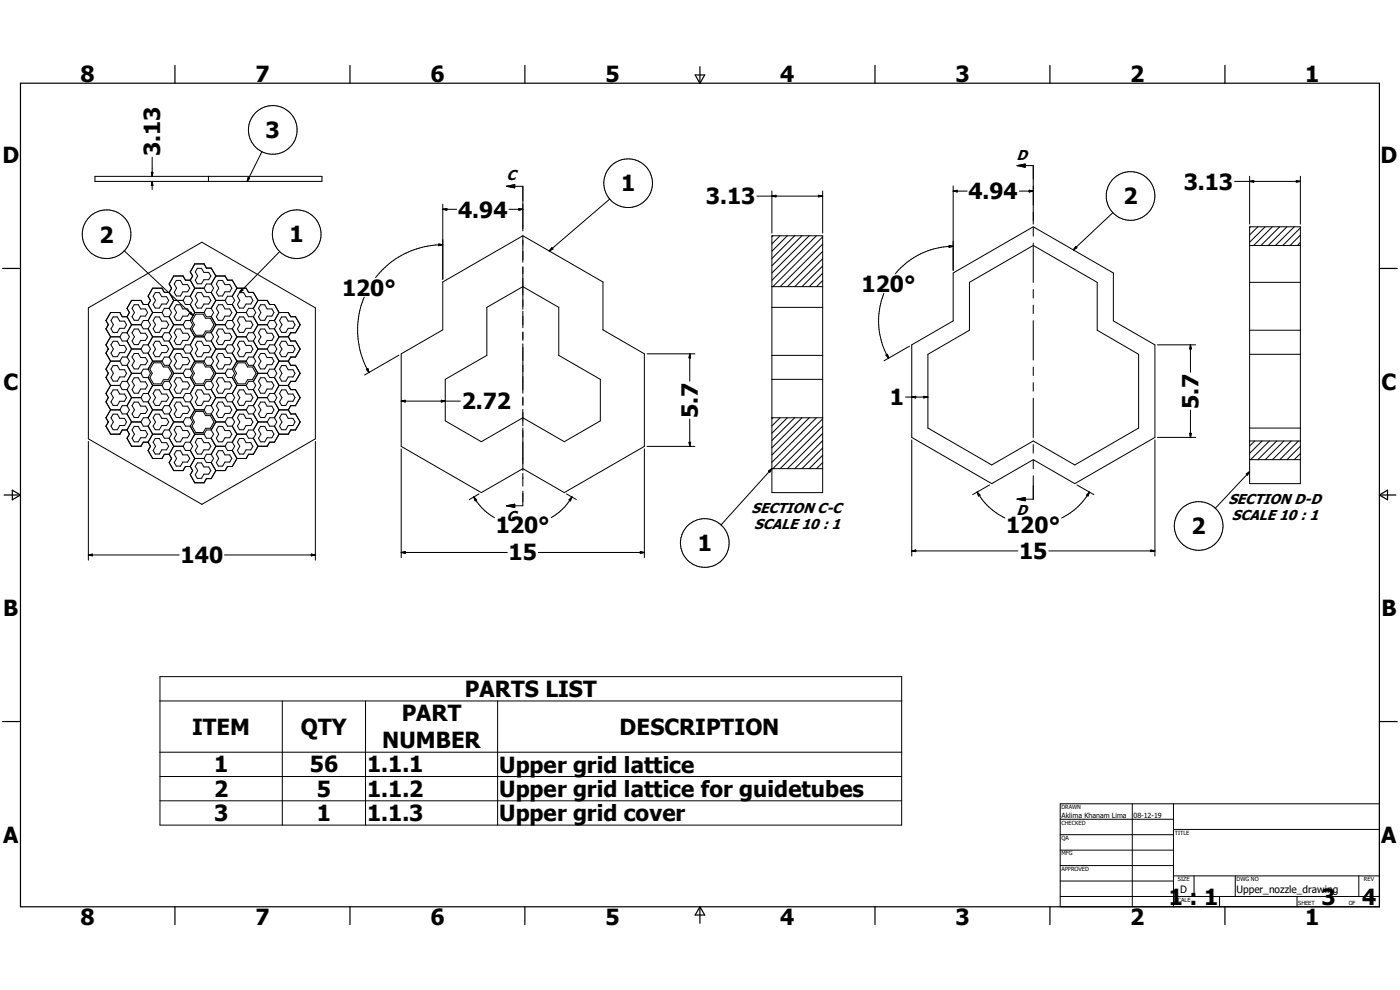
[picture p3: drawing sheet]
<svg xmlns="http://www.w3.org/2000/svg" width="297mm" height="210mm" viewBox="0 0 297 210" stroke-linecap="round" stroke-linejoin="round" font-family="sans-serif">
<g fill="none" stroke="#000" stroke-width=".21">
<path d="M20.1 37.4h48.2v1.1h-48.2zM32.1 36.6h.3l-.1 .8zM32.3 33.4v4M32.3 38.5v1.7M32.3 38.5l.1 .8h-.3zM44.2 37.4v1.1M52.7 37.6l.3 .2-.6 .7zM55.6 32.2l-3.2 6.3M107.5 39.5h3.4v9.5M107.5 39.5l1.7-.3v.7zM202.2 39.4v18M215.8 35.1h3.4v12.5"/>
<path d="M215.8 35.1l1.7-.3v.7zM261.9 38.5h14M265.1 37.4v10.2M265.1 38.5l.9-.2v.3zM275 38.3l.9 .2-.9 .1zM275.9 37.4v10.2M26.4 53.2l14.6 13.7M37.4 59.5h.9l.5 .9h1l.5 .7-.5 .8h-1l-.5 .9h-.9l-.4-.8 .5-.9-.5-.8zM40.4 59.4h-1.1l-.5-.9h-1.9l-1 1.8 .5 .8-.5 .9M40.4 59.4l.9 1.7M41.9 56.9h.8l.6 .9h1l.4 .7-.4 .8h-1l-.6 .9h-.8l-.5-.8 .5-.9-.5-.8zM45.8 58.5h2l.5 .9h1l1 1.7"/>
<path d="M45.8 58.5l-1-1.6h-1l-.5-.9h-2l-.9 1.7 .5 .8-.5 .9M45.8 58.5l-1 1.8M46.3 59.5h.9l.5 .9h1l.5 .7-.5 .8h-1l-.5 .9h-.9l-.4-.8 .5-.9-.5-.8zM59.3 53.4l-8.5 8.7M93.1 51.8l.8 .1-.8 .2zM93.9 59.8l17-9.8 17 9.8v10.2l8.8 5.1v19.6l-17 9.8-8.8-5.1-8.8 5.1-17-9.8v-19.6l8.8-5.1zM93.9 43.3v16M93.9 51.9a18 18 0 0 0-14.2 7M93.9 44.4h3M93.9 44.4l.9-.2v.4zM108 44.4h2.9M110.1 44.2l.8 .2-.8 .2z"/>
<path d="M110.9 50v5.6M110.9 56.6v9M117.1 52.6l.2 .2-.8 .4zM129.4 42.2l-12.9 11M160.6 41.6h13.9M163.8 50h10.7v54.5h-10.7zM163.8 40.5v9M163.8 41.6l.8-.2v.4zM164 50l-.2 .2M165.5 50l-1.7 1.7M167 50l-3.2 3.3M168.6 50l-4.8 4.8"/>
<path d="M170.1 50l-6.3 6.4M171.7 50l-7.9 7.9M173.2 50l-9.4 9.5M173.7 41.4l.8 .2-.8 .2zM174.5 59.5l-1.3 1.3M174.5 58l-2.8 2.8M174.5 56.4l-4.4 4.4M174.5 54.9l-5.9 5.9M174.5 53.3l-7.4 7.5M174.5 51.8l-9 9M174.5 50.2l-10.5 10.6M174.5 40.5v9"/>
<path d="M201.4 52.1l.8 .1-.8 .3zM202.2 57.9l17-9.8 17 9.8v10.2l8.8 5.1v19.6l-17 9.8-8.8-5.1-8.8 5.1-17-9.8v-19.6l8.8-5.1zM202.2 52.2a16.1 16.1 0 0 0-9.8 3.5l-2.5 2.4M202.2 40.5h3M202.2 40.5l.9-.1v.3zM205.7 59.9l13.5-7.8 13.6 7.8v10.2l8.8 5.1v15.6l-13.6 7.8-8.8-5-8.8 5-13.5-7.8v-15.6l8.8-5.1zM216.2 40.5h3M218.3 40.4l.9 .1-.9 .2zM219.2 48.3v1.8M219.2 51.6v8.3M228.2 52.3l.3 .3-.8 .4zM236.1 45.1l-8.4 7.9"/>
<path d="M265.1 48.1h10.8v54.5h-10.8zM265.1 52.1h10.8M265.1 59.9h10.8M265.3 48.1l-.2 .2M266.9 48.1l-1.8 1.7M268.4 48.1l-3.3 3.3M269.9 48.1l-3.9 4M271.5 48.1l-4 4M273 48.1l-3.9 4M274.6 48.1l-4 4M275.9 51.4l-.7 .7M275.9 49.9l-2.2 2.2"/>
<path d="M275.9 48.3l-3.8 3.8M18.7 65.3l24.1-13.9 24.1 13.9v27.8l-24.1 13.9-24.1-13.9zM23.5 76.6l-1 1.7 .5 .9-.5 .9 1 1.7M23.5 76.6h1.9M23.5 71.5l-1 1.7 .5 .8-.5 .9 1 1.7M23.5 71.5h1.9M24 77.5h.9l.5 .9h1l.4 .8-.4 .8h-1l-.5 .9h-.9l-.5-.8 .6-.9-.6-.9zM24 72.4h.9l.5 .9h1l.4 .7-.4 .8h-1l-.5 .9h-.9l-.5-.8 .6-.9-.6-.8zM24 67.2h.9l.5 .9h1l.4 .8-.4 .7h-1l-.5 .9h-.9l-.5-.7 .6-.9-.6-.9zM25.4 76.6l.5 .9h1.1M25.4 71.5l.5 .8h1.1M27 77.5l.9 1.7"/>
<path d="M27 75.7h-1.1l-.5 .9M27 72.3l.9 1.7M27 70.6h-1.1l-.5 .9M27 67.2h-1.1l-.5-.9h-1.9l-1 1.7 .5 .9-.5 .9 1 1.7M27 67.2l.9 1.7M27 75.7l.5 .9-.5 .9M27 70.6l.5 .9-.5 .8M27.9 79.2l-.9 1.7M27.9 74l-.9 1.7M27.9 68.9l-.9 1.7M27.9 79.2h2M27.9 74h2"/>
<path d="M27.9 68.9h2M28.5 75h.8l.5 .8h1.1l.4 .8-.4 .8h-1.1l-.5 .9h-.8l-.5-.8 .5-.9-.5-.9zM28.5 69.8h.8l.5 .9h1.1l.4 .8-.4 .7h-1.1l-.5 .9h-.8l-.5-.8 .5-.8-.5-.9zM28.5 64.6h.8l.5 .9h1.1l.4 .8-.4 .8h-1.1l-.5 .8h-.8l-.5-.7 .5-.9-.5-.9zM29.9 79.2l.5 .9h1M29.9 74l.5 .9h1M29.9 68.9l.5 .9h1M31.4 78.3h-1l-.5 .9M31.4 74.9l1 1.7M31.4 73.2h-1l-.5 .8M31.4 69.8l1 1.7M31.4 68h-1l-.5 .9"/>
<path d="M31.4 64.6h-1l-.5-.9h-2l-.9 1.7 .5 .9-.5 .9M31.4 64.6l1 1.7M31.4 73.2l.5 .8-.5 .9M31.4 68l.5 .9-.5 .9M31.4 78.3l.5 .9-.5 .9M32.4 76.6h2M32.4 71.5h2M32.4 66.3h2M32.4 76.6l-1 1.7M32.4 71.5l-1 1.7M32.4 66.3l-1 1.7M32.6 77h1.6l.5 .9h1l.8 1.3-.8 1.3h-1l-.5 .9h-1.6l-.8-1.3 .5-.9-.5-.9z"/>
<path d="M32.9 72.4h.9l.5 .9h1l.5 .7-.5 .8h-1l-.5 .9h-.9l-.4-.8 .5-.9-.5-.8zM32.9 67.2h.9l.5 .9h1l.5 .8-.5 .7h-1l-.5 .9h-.9l-.4-.7 .5-.9-.5-.9zM32.9 62.1h.9l.5 .8h1l.5 .8-.5 .8h-1l-.5 .9h-.9l-.4-.8 .5-.9-.5-.9zM34.4 76.6l.5 .9h1M34.4 71.5l.5 .8h1M34.4 66.3l.5 .9h1M35.9 65.4h-1l-.5 .9M35.9 75.7h-1l-.5 .9M35.9 70.6h-1l-.5 .9M35.9 72.3l1 1.7M35.9 67.2l1 1.7M35.9 62h-1l-.5-.9h-2l-1 1.7 .5 .9-.5 .9"/>
<path d="M35.9 62l1 1.7M35.9 77.5l1 1.7M35.9 75.7l.5 .9-.5 .9M35.9 70.6l.5 .9-.5 .8M35.9 65.4l.5 .9-.5 .9M36.9 79.2h1.9M36.9 74h1.9M36.9 68.9h1.9M36.9 63.7h1.9M36.9 74l-1 1.7M36.9 68.9l-1 1.7M36.9 63.7l-1 1.7"/>
<path d="M36.9 79.2l-1 1.7M37.4 75h.9l.5 .8h1l.5 .8-.5 .8h-1l-.5 .9h-.9l-.4-.8 .5-.9-.5-.9zM37.4 69.8h.9l.5 .9h1l.5 .8-.5 .7h-1l-.5 .9h-.9l-.4-.8 .5-.8-.5-.9zM37.4 64.6h.9l.5 .9h1l.5 .8-.5 .8h-1l-.5 .8h-.9l-.4-.7 .5-.9-.5-.9zM38.8 79.2l.5 .9h1.1M38.8 74l.5 .9h1.1M38.8 68.9l.5 .9h1.1M38.8 63.7l.5 .9h1.1M40.4 68l.5 .9-.5 .9M40.4 78.3h-1.1l-.5 .9M40.4 73.2h-1.1l-.5 .8M40.4 68h-1.1l-.5 .9"/>
<path d="M40.4 74.9l.9 1.7M40.4 69.8l.9 1.7M40.4 64.6l.9 1.7M40.4 62.8h-1.1l-.5 .9M40.4 73.2l.5 .8-.5 .9M40.4 62.8l.5 .9-.5 .9M40.4 78.3l.5 .9-.5 .9M40.5 66.2l.5 .7-.8-.4zM41.3 76.6h2M41.3 71.5h2M41.3 66.3h2M41.3 61.1h2"/>
<path d="M41.3 76.6l-.9 1.7M41.3 71.5l-.9 1.7M41.3 66.3l-.9 1.7M41.3 61.1l-.9 1.7M41.5 66.7h1.6l.5 .8h1l.8 1.4-.8 1.3h-1l-.5 .9h-1.6l-.8-1.3 .6-.9-.6-.9zM41.5 77h1.6l.5 .9h1l.8 1.3-.8 1.3h-1l-.5 .9h-1.6l-.8-1.3 .6-.9-.6-.9zM41.9 72.4h.8l.6 .9h1l.4 .7-.4 .8h-1l-.6 .9h-.8l-.5-.8 .5-.9-.5-.8zM41.9 62.1h.8l.6 .8h1l.4 .8-.4 .8h-1l-.6 .9h-.8l-.5-.8 .5-.9-.5-.9zM43.3 76.6l.5 .9h1M43.3 71.5l.5 .8h1M43.3 66.3l.5 .9h1M43.3 61.1l.5 .9h1"/>
<path d="M44.8 75.7h-1l-.5 .9M44.8 70.6h-1l-.5 .9M44.8 65.4h-1l-.5 .9M44.8 60.3h-1l-.5 .8M44.8 72.3l1 1.7M44.8 62l1 1.7M44.8 77.5l1 1.7M44.8 75.7l.5 .9-.5 .9M44.8 67.2l1 1.7M44.8 70.6l.5 .9-.5 .8M44.8 65.4l.5 .9-.5 .9M44.8 60.3l.5 .8-.5 .9"/>
<path d="M45.8 79.2h2M45.8 74h2M45.8 68.9h2M45.8 63.7h2M45.8 74l-1 1.7M45.8 63.7l-1 1.7M45.8 79.2l-1 1.7M45.8 68.9l-1 1.7M46.3 75h.9l.5 .8h1l.5 .8-.5 .8h-1l-.5 .9h-.9l-.4-.8 .5-.9-.5-.9zM46.3 69.8h.9l.5 .9h1l.5 .8-.5 .7h-1l-.5 .9h-.9l-.4-.8 .5-.8-.5-.9zM46.3 64.6h.9l.5 .9h1l.5 .8-.5 .8h-1l-.5 .8h-.9l-.4-.7 .5-.9-.5-.9zM47.8 79.2l.5 .9h1"/>
<path d="M47.8 74l.5 .9h1M47.8 68.9l.5 .9h1M47.8 63.7l.5 .9h1M49.3 78.3h-1l-.5 .9M49.3 73.2h-1l-.5 .8M49.3 68h-1l-.5 .9M49.3 68l.5 .9-.5 .9M49.3 62.8h-1l-.5 .9M49.3 69.8l1 1.7M49.3 78.3l.5 .9-.5 .9M49.3 74.9l1 1.7M49.3 73.2l.5 .8-.5 .9"/>
<path d="M49.3 64.6l1 1.7M49.3 62.8l.5 .9-.5 .9M50.3 76.6h1.9M50.3 71.5h1.9M50.3 66.3h1.9M50.3 61.1h1.9l.5 .9h1l1 1.7M50.3 76.6l-1 1.7M50.3 71.5l-1 1.7M50.3 66.3l-1 1.7M50.3 61.1l-1 1.7M50.5 77h1.5l.5 .9h1l.8 1.3-.8 1.3h-1l-.5 .9h-1.5l-.8-1.3 .5-.9-.5-.9zM50.8 72.4h.9l.5 .9h1l.4 .7-.4 .8h-1l-.5 .9h-.9l-.4-.8 .5-.9-.5-.8z"/>
<path d="M50.8 67.2h.9l.5 .9h1l.4 .8-.4 .7h-1l-.5 .9h-.9l-.4-.7 .5-.9-.5-.9zM50.8 62.1h.9l.5 .8h1l.4 .8-.4 .8h-1l-.5 .9h-.9l-.4-.8 .5-.9-.5-.9zM51.3 61.3l.2 .3-.7 .5zM52.2 76.6l.5 .9h1M52.2 71.5l.5 .8h1M52.2 66.3l.5 .9h1M53.7 75.7h-1l-.5 .9M53.7 70.6h-1l-.5 .9M53.7 65.4h-1l-.5 .9M53.7 75.7l.6 .9-.6 .9M53.7 72.3l1 1.7M53.7 67.2l1 1.7"/>
<path d="M53.7 77.5l1 1.7M53.7 70.6l.6 .9-.6 .8M53.7 65.4l.6 .9-.6 .9M54.7 79.2h2M54.7 74h2M54.7 68.9h2M54.7 63.7h2l.5 .9h1l1 1.7M54.7 79.2l-1 1.7M54.7 74l-1 1.7M54.7 68.9l-1 1.7M54.7 63.7l-1 1.7M55.3 75h.9l.5 .8h1l.4 .8-.4 .8h-1l-.5 .9h-.9l-.5-.8 .5-.9-.5-.9z"/>
<path d="M55.3 69.8h.9l.5 .9h1l.4 .8-.4 .7h-1l-.5 .9h-.9l-.5-.8 .5-.8-.5-.9zM55.3 64.6h.9l.5 .9h1l.4 .8-.4 .8h-1l-.5 .8h-.9l-.5-.7 .5-.9-.5-.9zM56.7 79.2l.5 .9h1M56.7 74l.5 .9h1M56.7 68.9l.5 .9h1M58.2 78.3h-1l-.5 .9M58.2 73.2h-1l-.5 .8M58.2 68h-1l-.5 .9M58.2 74.9l1 1.7M58.2 69.8l1 1.7M58.2 73.2l.5 .8-.5 .9M58.2 78.3l.5 .9-.5 .9"/>
<path d="M58.2 68l.5 .9-.5 .9M59.2 76.6h2M59.2 71.5h2M59.2 66.3h2l.5 .9h1l1 1.7-1 1.7h-1l-.5 .9M59.2 66.3l-1 1.7M59.2 76.6l-1 1.7M59.2 71.5l-1 1.7M59.7 77.5h.9l.5 .9h1.1l.4 .8-.4 .8h-1.1l-.5 .9h-.9l-.4-.8 .5-.9-.5-.9zM59.7 72.4h.9l.5 .9h1.1l.4 .7-.4 .8h-1.1l-.5 .9h-.9l-.4-.8 .5-.9-.5-.8zM59.7 67.2h.9l.5 .9h1.1l.4 .8-.4 .7h-1.1l-.5 .9h-.9l-.4-.7 .5-.9-.5-.9zM61.2 76.6l.5 .9h1l1 1.7-1 1.7h-1l-.5 .9M61.2 71.5l.5 .8h1l1 1.7-1 1.7h-1l-.5 .9"/>
<path d="M77.3 63a18.1 18.1 0 0 0 1 16M77.7 78.3l.3-.1 .3 .8zM84.6 75.3l-7.3 4.3M103.3 65.2l7.6-4.4 7.6 4.4v10.2l8.9 5.1v8.8l-7.7 4.4-8.8-5.1-8.8 5.1-7.6-4.4v-8.8l8.8-5.1zM110.9 66v3.5M110.9 70.4v1.8M110.9 73v10.4M137.3 75.1h10.1M146.3 75.1v5.8M146.3 75.1l.2 .8h-.3zM163.8 60.8h10.7M163.8 75.4h10.7"/>
<path d="M163.8 65.2h10.7M187.5 62.2a15.8 15.8 0 0 0 1 13.8M188 75.3l.3-.1 .2 .8zM192.9 73.4l-5.3 3.1M219.2 61.4v1.8M219.2 64.7v1.8M219.2 68v8.4M219.2 77.9v1.8M245.5 73.2h8.2M252.6 73.2l.1 .8h-.3zM252.6 73.2v5.7M265.1 75.2h10.8"/>
<path d="M265.1 70.1h10.8M18.7 93.7v25.1M23.5 86.9l-1 1.7 .5 .9-.5 .9 1 1.7h1.9l.5-.9h1.1M23.5 86.9h1.9M23.5 81.8l-1 1.7 .5 .9-.5 .8 1 1.7M23.5 81.8h1.9M24 87.9h.9l.5 .9h1l.4 .7-.4 .8h-1l-.5 .9h-.9l-.5-.8 .6-.9-.6-.9zM24 82.7h.9l.5 .9h1l.4 .8-.4 .7h-1l-.5 .9h-.9l-.5-.8 .6-.8-.6-.9zM25.4 86.9l.5 .9h1.1M25.4 81.8l.5 .9h1.1M27 87.8l.9 1.7M27 86.1h-1.1l-.5 .8"/>
<path d="M27 82.7l.9 1.7M27 80.9h-1.1l-.5 .9M27 91.2l.5 .9-.5 .9 .9 1.7h2l.5-.9h1M27 86.1l.5 .8-.5 .9M27 80.9l.5 .9-.5 .9M27.9 89.5l-.9 1.7M27.9 84.4l-.9 1.7M27.9 89.5h2M27.9 84.4h2M28.5 80.1h.8l.5 .9h1.1l.4 .8-.4 .7h-1.1l-.5 .9h-.8l-.5-.7 .5-.9-.5-.9zM28.5 90.5h.8l.5 .8h1.1l.4 .8-.4 .8h-1.1l-.5 .8h-.8l-.5-.7 .5-.9-.5-.9zM28.5 85.3h.8l.5 .9h1.1l.4 .7-.4 .8h-1.1l-.5 .9h-.8l-.5-.8 .5-.9-.5-.8z"/>
<path d="M29.9 89.5l.5 .9h1M29.9 84.4l.5 .8h1M31.4 90.4l1 1.7M31.4 88.6h-1l-.5 .9M31.4 85.2l1 1.7M31.4 83.5h-1l-.5 .9M31.4 80.1l1 1.7M31.4 93.8l.5 .9-.5 .9 1 1.7h2l.5-.9h1M31.4 88.6l.5 .9-.5 .9M31.4 83.5l.5 .9-.5 .8M32.4 92.1h2M32.4 86.9h2"/>
<path d="M32.4 81.8h2M32.4 92.1l-1 1.7M32.4 86.9l-1 1.7M32.4 81.8l-1 1.7M32.9 87.9h.9l.5 .9h1l.5 .7-.5 .8h-1l-.5 .9h-.9l-.4-.8 .5-.9-.5-.9zM32.9 82.7h.9l.5 .9h1l.5 .8-.5 .7h-1l-.5 .9h-.9l-.4-.8 .5-.8-.5-.9zM32.9 93h.9l.5 .9h1l.5 .8-.5 .7h-1l-.5 .9h-.9l-.4-.7 .5-.9-.5-.9zM34.4 86.9l.5 .9h1M34.4 81.8l.5 .9h1M34.4 92.1l.5 .9h1M35.9 91.2h-1l-.5 .9M35.9 86.1h-1l-.5 .8"/>
<path d="M35.9 80.9h-1l-.5 .9M35.9 93l1 1.7M35.9 87.8l1 1.7M35.9 82.7l1 1.7M35.9 96.4l.5 .9-.5 .8 1 1.7h1.9l.5-.8h1.1M35.9 91.2l.5 .9-.5 .9M35.9 86.1l.5 .8-.5 .9M35.9 80.9l.5 .9-.5 .9M36.9 94.7h1.9M36.9 89.5h1.9M36.9 84.4h1.9M36.9 94.7l-1 1.7"/>
<path d="M36.9 89.5l-1 1.7M36.9 84.4l-1 1.7M37.4 90.5h.9l.5 .8h1l.5 .8-.5 .8h-1l-.5 .8h-.9l-.4-.7 .5-.9-.5-.9zM37.4 85.3h.9l.5 .9h1l.5 .7-.5 .8h-1l-.5 .9h-.9l-.4-.8 .5-.9-.5-.8zM37.4 80.1h.9l.5 .9h1l.5 .8-.5 .7h-1l-.5 .9h-.9l-.4-.7 .5-.9-.5-.9zM37.4 95.6h.9l.5 .9h1l.5 .8-.5 .7h-1l-.5 .9h-.9l-.4-.8 .5-.8-.5-.9zM38.8 89.5l.5 .9h1.1M38.8 84.4l.5 .8h1.1M38.8 94.7l.5 .9h1.1M40.4 93.8h-1.1l-.5 .9M40.4 88.6h-1.1l-.5 .9M40.4 99l.5 .8-.5 .9 .9 1.7h2l.5-.9h1l1-1.7"/>
<path d="M40.4 83.5h-1.1l-.5 .9M40.4 93.8l.5 .9-.5 .9M40.4 95.6l.9 1.7M40.4 90.4l.9 1.7M40.4 85.2l.9 1.7M40.4 80.1l.9 1.7M40.4 83.5l.5 .9-.5 .8M40.4 88.6l.5 .9-.5 .9M41.3 92.1h2M41.3 86.9h2M41.3 81.8h2M41.3 97.3h2"/>
<path d="M41.3 97.3l-.9 1.7M41.3 92.1l-.9 1.7M41.3 86.9l-.9 1.7M41.3 81.8l-.9 1.7M41.5 87.3h1.6l.5 .9h1l.8 1.3-.8 1.4h-1l-.5 .8h-1.6l-.8-1.3 .6-.9-.6-.9zM41.9 82.7h.8l.6 .9h1l.4 .8-.4 .7h-1l-.6 .9h-.8l-.5-.8 .5-.8-.5-.9zM41.9 93h.8l.6 .9h1l.4 .8-.4 .7h-1l-.6 .9h-.8l-.5-.7 .5-.9-.5-.9zM41.9 98.2h.8l.6 .9h1l.4 .7-.4 .8h-1l-.6 .9h-.8l-.5-.8 .5-.9-.5-.8zM43.3 86.9l.5 .9h1M43.3 81.8l.5 .9h1M43.3 92.1l.5 .9h1M43.3 97.3l.5 .8h1"/>
<path d="M44.8 91.2h-1l-.5 .9M44.8 86.1h-1l-.5 .8M44.8 80.9h-1l-.5 .9M44.8 96.4h-1l-.5 .9M44.8 98.1l1 1.7M44.8 93l1 1.7M44.8 91.2l.5 .9-.5 .9M44.8 82.7l1 1.7M44.8 96.4l.5 .9-.5 .8M44.8 87.8l1 1.7M44.8 86.1l.5 .8-.5 .9M44.8 80.9l.5 .9-.5 .9"/>
<path d="M45.8 94.7h2M45.8 89.5h2M45.8 84.4h2M45.8 94.7l-1 1.7M45.8 84.4l-1 1.7M45.8 89.5l-1 1.7M46.3 90.5h.9l.5 .8h1l.5 .8-.5 .8h-1l-.5 .8h-.9l-.4-.7 .5-.9-.5-.9zM46.3 85.3h.9l.5 .9h1l.5 .7-.5 .8h-1l-.5 .9h-.9l-.4-.8 .5-.9-.5-.8zM46.3 80.1h.9l.5 .9h1l.5 .8-.5 .7h-1l-.5 .9h-.9l-.4-.7 .5-.9-.5-.9zM46.3 95.6h.9l.5 .9h1l.5 .8-.5 .7h-1l-.5 .9h-.9l-.4-.8 .5-.8-.5-.9zM47.8 89.5l.5 .9h1M47.8 84.4l.5 .8h1"/>
<path d="M47.8 94.7l.5 .9h1M49.3 93.8h-1l-.5 .9M49.3 88.6h-1l-.5 .9M49.3 83.5h-1l-.5 .9M49.3 95.6l1 1.7M49.3 90.4l1 1.7M49.3 85.2l1 1.7M49.3 80.1l1 1.7M49.3 83.5l.5 .9-.5 .8M49.3 93.8l.5 .9-.5 .9M49.3 88.6l.5 .9-.5 .9M50.3 92.1h1.9"/>
<path d="M50.3 86.9h1.9M50.3 81.8h1.9M50.3 97.3l-1 1.7h-1l-.5 .8h-2M50.3 92.1l-1 1.7M50.3 86.9l-1 1.7M50.3 81.8l-1 1.7M50.8 87.9h.9l.5 .9h1l.4 .7-.4 .8h-1l-.5 .9h-.9l-.4-.8 .5-.9-.5-.9zM50.8 82.7h.9l.5 .9h1l.4 .8-.4 .7h-1l-.5 .9h-.9l-.4-.8 .5-.8-.5-.9zM50.8 93h.9l.5 .9h1l.4 .8-.4 .7h-1l-.5 .9h-.9l-.4-.7 .5-.9-.5-.9zM52.2 86.9l.5 .9h1M52.2 81.8l.5 .9h1M52.2 92.1l.5 .9h1"/>
<path d="M53.7 91.2h-1l-.5 .9M53.7 86.1h-1l-.5 .8M53.7 80.9h-1l-.5 .9M53.7 80.9l.6 .9-.6 .9M53.7 93l1 1.7M53.7 91.2l.6 .9-.6 .9M53.7 87.8l1 1.7M53.7 82.7l1 1.7M53.7 86.1l.6 .8-.6 .9M54.7 89.5h2M54.7 84.4h2M54.7 94.7l-1 1.7h-1l-.5 .9h-1.9"/>
<path d="M54.7 89.5l-1 1.7M54.7 84.4l-1 1.7M55.3 90.5h.9l.5 .8h1l.4 .8-.4 .8h-1l-.5 .8h-.9l-.5-.7 .5-.9-.5-.9zM55.3 85.3h.9l.5 .9h1l.4 .7-.4 .8h-1l-.5 .9h-.9l-.5-.8 .5-.9-.5-.8zM55.3 80.1h.9l.5 .9h1l.4 .8-.4 .7h-1l-.5 .9h-.9l-.5-.7 .5-.9-.5-.9zM56.7 89.5l.5 .9h1M56.7 84.4l.5 .8h1M58.2 88.6h-1l-.5 .9M58.2 83.5h-1l-.5 .9M58.2 90.4l1 1.7M58.2 85.2l1 1.7M58.2 80.1l1 1.7"/>
<path d="M58.2 88.6l.5 .9-.5 .9M58.2 83.5l.5 .9-.5 .8M59.2 86.9h2M59.2 81.8h2M59.2 92.1l-1 1.7h-1l-.5 .9h-2M59.2 81.8l-1 1.7M59.2 86.9l-1 1.7M59.7 87.9h.9l.5 .9h1.1l.4 .7-.4 .8h-1.1l-.5 .9h-.9l-.4-.8 .5-.9-.5-.9zM59.7 82.7h.9l.5 .9h1.1l.4 .8-.4 .7h-1.1l-.5 .9h-.9l-.4-.8 .5-.8-.5-.9zM61.2 86.9l.5 .9h1l1 1.7-1 1.7h-1l-.5 .9h-2M61.2 81.8l.5 .9h1l1 1.7-1 1.7h-1l-.5 .8M66.9 93.7v25.1"/>
<path d="M85.1 95.2v23.1M85.1 85.1l.9-.2v.4zM85.1 85.1h12.6M93.6 84.9l.9 .2-.9 .2zM110.9 84.2v1.8M110.9 86.8v3.6M110.9 90.8v9M136.7 95.2v23.1M137.3 94.7h10.1M146.2 93.8h.3l-.2 .9zM146.3 88.9v5.8M163 99.9l.8-.5-.5 .8z"/>
<path d="M163.8 88.6h10.7M163.8 99.4h10.7M163.8 80.5h10.7M163.8 99.4l-10.8 12M164 88.6l-.2 .2M165.5 88.6l-1.7 1.8M167 88.6l-3.2 3.3M168.6 88.6l-4.8 4.9M170.1 88.6l-6.3 6.4M171.7 88.6l-7.9 7.9M173.2 88.6l-9.4 9.5M174.5 98.1l-1.3 1.3"/>
<path d="M174.5 96.6l-2.8 2.8M174.5 95l-4.4 4.4M174.5 93.5l-5.9 5.9M174.5 92l-7.4 7.4M174.5 90.4l-9 9M174.5 88.9l-10.5 10.5M192.1 84.2h4.8M193.4 93.3v24.7M193.4 84.2l.9-.1v.3zM196 84.1l.9 .1-.9 .2zM219.2 81.2v1.8M219.2 84.5v8.3"/>
<path d="M219.2 94.3v1.8M219.2 97.6v1.8M245 93.3v24.7M245.5 92.8h8.2M252.4 91.9h.3l-.1 .9zM252.6 87v5.8M265.1 93.6h10.8M265.1 97.5h10.8M265.1 90.8h10.8M266.2 93.6l-1.1 1M267.7 93.6l-2.6 2.6M269.3 93.6l-4 3.9"/>
<path d="M270.8 93.6l-3.9 3.9M272.4 93.6l-4 3.9M273.9 93.6l-3.9 3.9M275.5 93.6l-4 3.9M275.9 96.2l-1.3 1.3M275.9 94.7l-2.9 2.8M18.7 117.7h19.3M18.7 117.7l.9-.1v.3zM47.6 117.7h19.3M66 117.6l.9 .1-.9 .2zM85.1 117.2h22.5M85.1 117.2l.9-.2v.4z"/>
<path d="M100.5 105.4a11.3 11.3 0 0 0 4.4 4.4M100.5 105.4l.6 .7-.3 .2zM101.6 104.8l-2 1.2M107.5 107.3l1.7-.3v.6zM110.9 100.4v2.7M110.9 104.2v3.1h-3.4M114.2 117.2h22.5M120.2 104.8l2.1 1.2M121.3 105.4a12.3 12.3 0 0 1-4.4 4.4M121.3 105.4l-.3 .9-.3-.2zM135.8 117l.9 .2-.9 .2zM193.4 116.9h22.5"/>
<path d="M193.4 116.9l.9-.2v.3zM207.3 104.4a13.8 13.8 0 0 0 5.9 5.5M207.3 104.4l.6 .6-.3 .2zM209.9 102.9l-3.5 2M215.8 105.9l1.7-.4v.7zM219.2 100.9v5h-3.4M222.5 116.9h22.5M228.5 102.9l3.6 2M231.1 104.4a13.7 13.7 0 0 1-5.9 5.5M231.1 104.4l-.3 .8-.3-.2zM244.2 116.7l.8 .2-.8 .1zM264.4 100.6l.7-.5-.5 .7z"/>
<path d="M265.1 100.1l-7.3 7.7M33.9 143.5h157.4v31.5h-157.4zM33.9 148.7h157.4M33.9 159.6h157.4M59.9 148.7v26.3M77.5 148.7v26.3M105.6 148.7v26.3M33.9 164.7h157.4M33.9 169.9h157.4M224.9 173.8h24.1M224.9 177.1h24.1M224.9 170.5h67.7v21.9h-67.7z"/>
<path d="M240.2 170.5v21.9M249 176h43.6M249 170.5v21.9M224.9 180.3h24.1M224.9 183.6h24.1M224.9 186.9h24.1M224.9 190.2h67.7M249 185.8h43.6M253.3 185.8v4.4M258.7 190.2v2.2M262.1 185.8v4.4M275.2 190.2v2.2"/>
<path d="M288.3 185.8v4.4"/>
<circle cx="57.9" cy="27.6" r="5.2"/>
<circle cx="133.3" cy="38.9" r="5.2"/>
<circle cx="22.6" cy="49.7" r="5.2"/>
<circle cx="62.9" cy="49.7" r="5.2"/>
<circle cx="239.8" cy="41.6" r="5.2"/>
<circle cx="149.5" cy="115.2" r="5.2"/>
<circle cx="254.3" cy="111.6" r="5.2"/>
</g>
<g fill="none" stroke="#000" stroke-width=".25">
<path d="M4.3 17.7h288.3v174.7h-288.3zM37.1 13.9v3.8M74.2 13.9v3.8M111.4 13.9v3.8M147.5 15.9h2l-1 1.8zM148.5 14.1v3.6M185.6 13.9v3.8M222.7 13.9v3.8M259.9 13.9v3.8M.6 56.9h3.7M292.6 56.9h3.8M.9 105h3.4"/>
<path d="M2.6 104l1.7 1-1.7 1zM292.6 105h3.5M292.6 105l1.8-1v2zM.6 153.1h3.7M292.6 153.1h3.8M37.1 192.4v3.7M74.2 192.4v3.7M111.4 192.4v3.7M148.5 192.4v3.5M148.5 192.4l1 1.7h-2zM185.6 192.4v3.7M222.7 192.4v3.7"/>
<path d="M259.9 192.4v3.7"/>
</g>
<g fill="#000" stroke="#000" stroke-width=".21">
<path d="M32.1 36.6h.3l-.1 .8zM32.3 38.5l.1 .8h-.3zM52.7 37.6l.3 .2-.6 .7zM107.5 39.5l1.7-.3v.7zM215.8 35.1l1.7-.3v.7zM265.1 38.5l.9-.2v.3zM275 38.3l.9 .2-.9 .1zM93.1 51.8l.8 .1-.8 .2zM93.9 44.4l.9-.2v.4zM110.1 44.2l.8 .2-.8 .2zM117.1 52.6l.2 .2-.8 .4zM163.8 41.6l.8-.2v.4z"/>
<path d="M173.7 41.4l.8 .2-.8 .2zM201.4 52.1l.8 .1-.8 .3zM202.2 40.5l.9-.1v.3zM218.3 40.4l.9 .1-.9 .2zM228.2 52.3l.3 .3-.8 .4zM40.5 66.2l.5 .7-.8-.4zM51.3 61.3l.2 .3-.7 .5zM77.7 78.3l.3-.1 .3 .8zM146.3 75.1l.2 .8h-.3zM188 75.3l.3-.1 .2 .8zM252.6 73.2l.1 .8h-.3zM85.1 85.1l.9-.2v.4z"/>
<path d="M93.6 84.9l.9 .2-.9 .2zM146.2 93.8h.3l-.2 .9zM193.4 84.2l.9-.1v.3zM196 84.1l.9 .1-.9 .2zM252.4 91.9h.3l-.1 .9zM18.7 117.7l.9-.1v.3zM66 117.6l.9 .1-.9 .2zM85.1 117.2l.9-.2v.4zM100.5 105.4l.6 .7-.3 .2zM107.5 107.3l1.7-.3v.6zM121.3 105.4l-.3 .9-.3-.2zM135.8 117l.9 .2-.9 .2z"/>
<path d="M163 99.9l.8-.5-.5 .8zM193.4 116.9l.9-.2v.3zM207.3 104.4l.6 .6-.3 .2zM215.8 105.9l1.7-.4v.7zM231.1 104.4l-.3 .8-.3-.2zM244.2 116.7l.8 .2-.8 .1zM264.4 100.6l.7-.5-.5 .7z"/>
</g>
<g font-size="4.7">
<text x="17.1" y="17.3">8</text>
<text x="54.2" y="17.3">7</text>
<text x="91.3" y="17.3">6</text>
<text x="128.4" y="17.3">5</text>
<text x="165.5" y="17.3">4</text>
<text x="202.7" y="17.3">3</text>
<text x="239.8" y="17.3">2</text>
<text x="276.9" y="17.3">1</text>
<text x="56.3" y="29.3">3</text>
<text x=".5" y="34.7">D</text>
<text x="34" y="33.1" transform="rotate(-90 34 33.1)">3.13</text>
<text x="292.9" y="34.7">D</text>
<text x="131.8" y="40.6">1</text>
<text x="251.1" y="40.2">3.13</text>
<text x="97.2" y="46.1">4.94</text>
<text x="149.8" y="43.3">3.13</text>
<text x="205.4" y="42.2">4.94</text>
<text x="238.3" y="43.3">2</text>
<text x="21.1" y="51.5">2</text>
<text x="61.4" y="51.4">1</text>
<text x="72.6" y="62.7">120°</text>
<text x="182.8" y="61.9">120°</text>
<text x=".7" y="82.7">C</text>
<text x="293.1" y="82.7">C</text>
<text x="98" y="86.9">2.72</text>
<text x="148" y="88.6" transform="rotate(-90 148 88.6)">5.7</text>
<text x="188.8" y="86">1</text>
<text x="254.3" y="86.7" transform="rotate(-90 254.3 86.7)">5.7</text>
<text x="105.2" y="113.2">120°</text>
<text x="213.4" y="113">120°</text>
<text x="252.8" y="113.3">2</text>
<text x="38.3" y="119.4">140</text>
<text x="107.9" y="118.9">15</text>
<text x="148" y="116.9">1</text>
<text x="216.2" y="118.5">15</text>
<text x=".7" y="130.7">B</text>
<text x="293.1" y="130.7">B</text>
<text x="98.6" y="147.9">PARTS LIST</text>
<text x="40.8" y="155.8">ITEM</text>
<text x="63.8" y="155.9">QTY</text>
<text x="85.2" y="153">PART</text>
<text x="131.4" y="155.9">DESCRIPTION</text>
<text x="81.1" y="158.6">NUMBER</text>
<text x="45.4" y="163.9">1</text>
<text x="65.7" y="163.9">56</text>
<text x="77.9" y="163.9">1.1.1</text>
<text x="105.9" y="164">Upper grid lattice</text>
<text x="45.4" y="169">2</text>
<text x="67.2" y="169">5</text>
<text x="77.9" y="169">1.1.2</text>
<text x="105.9" y="169.1">Upper grid lattice for guidetubes</text>
<text x=".7" y="178.8">A</text>
<text x="45.4" y="174.2">3</text>
<text x="67.2" y="174.2">1</text>
<text x="77.9" y="174.2">1.1.3</text>
<text x="105.9" y="174.2">Upper grid cover</text>
<text x="293" y="178.8">A</text>
<text x="17.1" y="196.1">8</text>
<text x="54.2" y="196.1">7</text>
<text x="91.3" y="196.1">6</text>
<text x="128.4" y="196.1">5</text>
<text x="165.5" y="196.1">4</text>
<text x="202.7" y="196.1">3</text>
<text x="239.8" y="196.1">2</text>
<text x="247.9" y="192.1">1 : 1</text>
<text x="276.9" y="196.1">1</text>
<text x="280.3" y="192">3</text>
<text x="289" y="192">4</text>
</g>
<g font-size="3">
<text x="215.6" y="34">D</text>
<text x="107.5" y="38.3">C</text>
<text x="260.6" y="107">SECTION D-D</text>
<text x="107.5" y="110.6">C</text>
<text x="159.4" y="108.9">SECTION C-C</text>
<text x="160" y="112.3">SCALE 10 : 1</text>
<text x="215.6" y="109.2">D</text>
<text x="261.4" y="110.4">SCALE 10 : 1</text>
</g>
<g font-size="2.1">
<text x="250.4" y="189.4">D</text>
<text x="262.3" y="189.5">Upper_nozzle_drawing</text>
</g>
<g font-size="1.5">
<text x="225.2" y="173.5">Aklima Khanam Lima</text>
<text x="240.5" y="173.5">08-12-19</text>
</g>
<g font-size="1.2">
<text x="225.2" y="171.7">DRAWN</text>
<text x="225.2" y="174.9">CHECKED</text>
<text x="225.2" y="178.2">QA</text>
<text x="249.2" y="177.1">TITLE</text>
<text x="225.2" y="181.5">MFG</text>
<text x="225.2" y="184.8">APPROVED</text>
<text x="249.2" y="191.3">SCALE</text>
<text x="249.9" y="186.9">SIZE</text>
<text x="262.3" y="186.9">DWG NO</text>
<text x="289.3" y="186.9">REV</text>
<text x="275.4" y="192">SHEET</text>
<text x="286.1" y="192">OF</text>
</g>
</svg>
